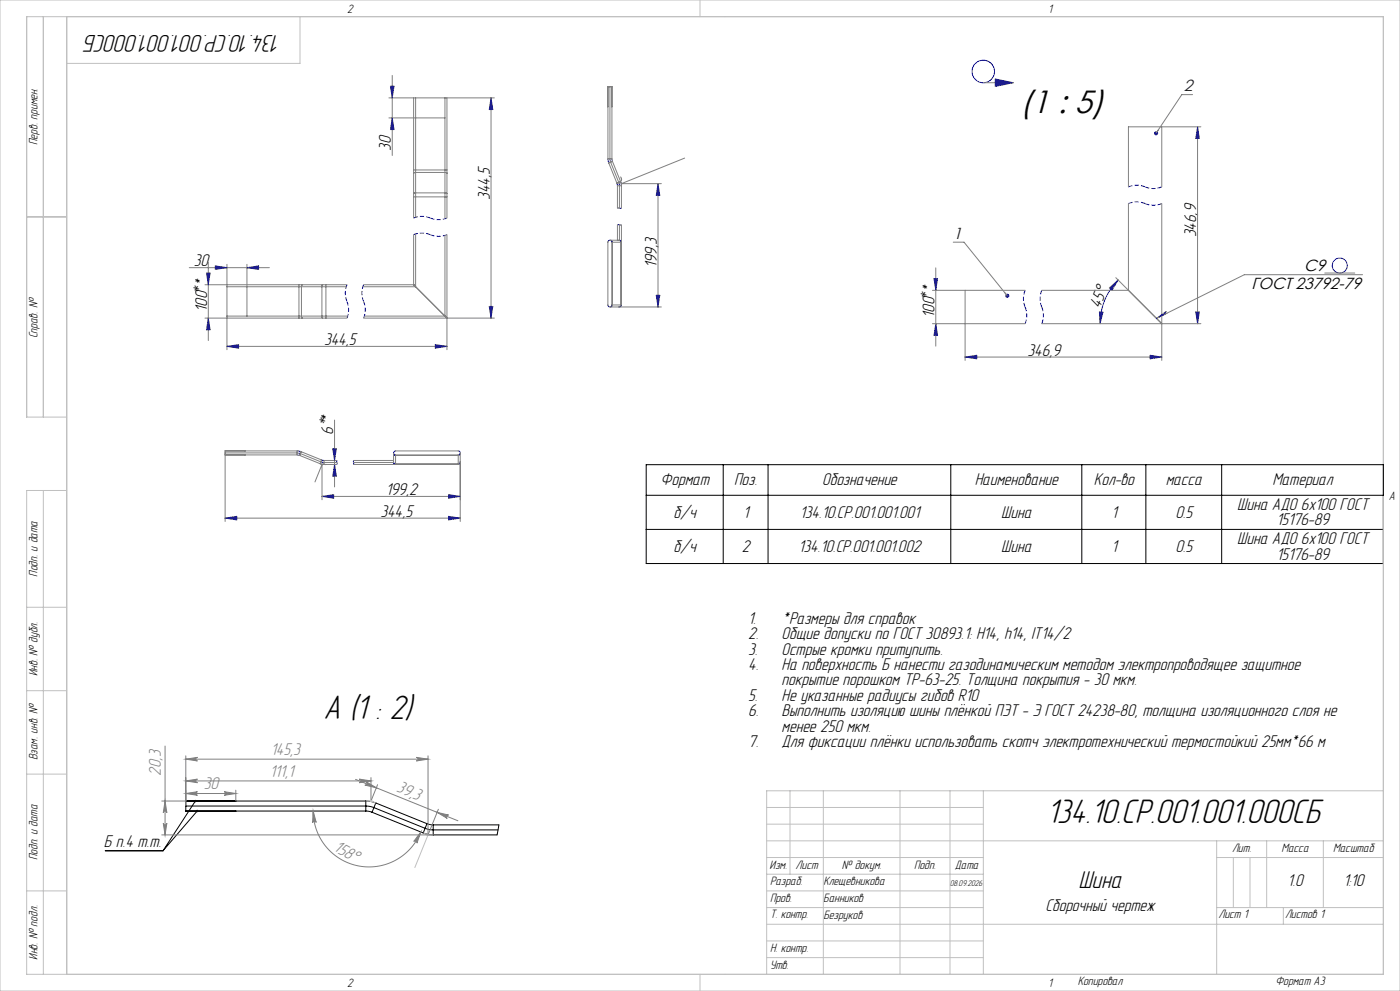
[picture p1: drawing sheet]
<svg xmlns="http://www.w3.org/2000/svg" width="420mm" height="297mm" viewBox="0 0 420 297" stroke-linecap="round" stroke-linejoin="round" font-family="sans-serif">
<g fill="none" stroke="#000" stroke-width=".3">
<path d="M193.9 139.3h221.1v29.6h-221.1zM217 139.3v29.6M230.4 139.3v29.6M285.2 139.3v29.6M324.5 139.3v29.6M343.8 139.3v29.6M366.5 139.3v29.6M193.9 158.7h221.1M193.9 148.4h221.1M31.6 255h17.3M55.7 240.1v1.5M55.7 241.6v1.5"/>
<path d="M55.7 240.1h54M55.7 241.6h54M55.7 243.1h54M55.7 240.1h.1M55.7 243.1h.1M58.6 240.1l-9.7 14.9M59.2 243.1l-10.3 11.9M70.7 240.1h.1M70.7 243.1h.1M109.7 240.1l3 .5M109.7 241.6l2.5 .4M109.7 240.1v1.5"/>
<path d="M109.7 243.1l1.9 .3M109.7 241.6v1.5M111.6 243.4l15.4 6.2M112.2 242l-.6 1.4M112.2 242l15.3 6.2M112.7 240.6l-.5 1.4M112.7 240.6l15.4 6.3M127 249.6l3 .6M127.5 248.2l-.5 1.4M127.5 248.2l2.5 .5M128.1 246.9l-.6 1.3M128.1 246.9l1.9 .3"/>
<path d="M130 247.2h19.7l-.6 3h-19.1M130 247.2v1.5M130 248.7v1.5M130 248.7h19.4"/>
</g>
<g fill="none" stroke="#808080" stroke-width=".3">
<path d="M116.7 29.3h31.6M117.1 25.8h1.1l-.5 3.5zM117.7 35.3l.5 3.5h-1.1zM117.7 22.6v24M124.1 29.3v36M124.7 29.3v35.8M133.5 35.3h-16.8M133.5 29.3v36.3M134.1 29.3v36M147.3 29.3l.5 3.5h-1zM147.3 29.3v66M182.4 26h1.2v21.6h-1.2z"/>
<path d="M182.4 32h.1M183 26v21.6M183.6 32h.1M295 24.8h9M298.6 23.7l5.4 1.1-5.4 1.1zM348.5 38v18M357.8 28.4h-3.3l-7.7 11.5M359.3 38l.5 3.5h-1.1zM359.3 38v59M360.3 38h-21.8v18M124.1 59h10M124.1 50.9h10"/>
<path d="M124.1 58h.1M124.1 57.9l9.4-.1 .6 .2M124.1 57.9v.1M134.1 51.9h.1M134.1 51.9l-.6-.2h-8.8l-.6 .2M182.8 48.7l-.2 .1 2.5 6.1M183.2 48.6l2.4 6.1M183.2 48.6l-.5 .2M183.7 48.4l-.5 .2M183.7 48.3l2.8 6.9M183.7 48.3v.1M185.2 54.8l-.1 .1"/>
<path d="M185.8 55.7v6.7M186.2 54.5l-1.1 .4M186.2 54.5h.1M186.2 53l.3 .8M186.4 53.4v.8M186.4 54.8v7.6M186.4 55.7h-1.2v6.7M197.4 55l.5 3.5h-1zM197.4 55v37M205.4 47.4l-19 7.6h12M62.5 78.6v23.5M64.6 79.7l3.5 .5-3.5 .6z"/>
<path d="M68.1 79.2v25.6M74.1 79.2v15.5M124.1 70.3v15M124.7 70.1v15.8M133.5 70.6v24.1h-24.2M134.1 70.3v34.5M182.4 72.6h.1M182.4 72.6v18.8M183.7 72.6v18.8M185.2 67.4v4.6M185.8 67.4v4.6h-2.8M186.2 72.6v18.8"/>
<path d="M186.4 67.4v24h-2.8v-18.8h2.8M286 72.6h3.2l13 16.1M338.5 61v26h-26M348.5 61v47M56.8 80.2h24M61.5 85.3h42.6M62 81.8h1l-.5 3.5zM62.5 95.3l.5 3.5h-1zM68.1 85.9h35.8M68.1 94.7h36.2M74.1 80.2l3.5-.5v1.1zM89.7 85.3v10"/>
<path d="M90.6 85.4v9.9M90.6 95.3h.1M90.6 85.3v.1M90.7 85.3h-.1M96.7 85.4v9.9M96.7 95.3h.1M96.8 85.3l-.1 .1M96.8 95.3h.1M96.8 85.3h.1M97.8 85.3v10M104.1 95.3h-42.6M108.9 85.9h15.8"/>
<path d="M109.1 95.3h39.2M109.1 85.3h15M124.1 85.3l.6 .6M124.7 85.9l9.4 9.4M134 95.3h.1M134.1 95.3h.1M146.8 91.8h1l-.5 3.5zM182.4 91.4h.1M196.9 88.5h1l-.5 3.5zM198.4 92h-15.4M279.7 87h27.8M279.7 97h27.8"/>
<path d="M280.2 83.5h1.1l-.6 3.5zM280.7 97l.6 3.5h-1.1zM280.7 80.3v23.4M289.5 87v21M329.8 93.5l1.1 .1-.9 3.4zM332.8 86.3l2.6-2.4-1.8 3.1zM334.7 83.2l13.8 13.8M349.3 94.3l.5-1-2.9 2.1M350.1 93.9l-3.2 1.5M358.7 93.5h1.1l-.5 3.5zM360.3 97h-47.8M397.4 81.8h9"/>
<path d="M408.8 82.3h-35.5l-26.4 13.1M68.1 103.8l3.5-.5v1zM68.1 103.8h66M130.6 103.3l3.5 .5-3.5 .5zM289.5 107l3.5-.5v1zM289.5 107h59M345 106.5l3.5 .5-3.5 .5zM67.5 136.3h21.6v-1.2h-21.6v21.2M67.5 135.7h21.6M73.5 135.1h.1M73.5 136.3h.1M89.9 136.4l6.9 2.9"/>
<path d="M89.9 136.4h.1M90.1 135.9l6.2 2.5M90.3 135.5v-.1l6.2 2.5-.1 .1M90.3 135.4l-.4 1M96 139h.1M96 138.9v.1M96.1 138.9h-.1M96.3 138.4l-.2 .5M96.5 137.9l-.2 .5M96.8 139l.8 .3M97.2 138.6h3.9M99.8 134.5h1.1l-.5 3.5z"/>
<path d="M100.4 139.2l.5 3.5h-1.1zM100.4 125.9v20M101.1 139.2h-4.7M101.1 138h-3.9v1.2M106.1 139.2h31.4v-2.9l-18.8 .1v2.8M106.1 138h12M118.1 135.7v2.9h-12M118.7 135.1h18.8M118.7 135.1h.1M118.7 136.5h18.8M118.7 139h18.8M137.5 135.1h.1"/>
<path d="M138.1 135.7v20.6M67.5 155.3l3.5-.6v1.1zM67.5 155.3h70.6M94.5 144.4l2.1-5.2v10.6M96.6 148.8l3.5-.6v1.1zM96.6 148.8h41.5M134.6 148.2l3.5 .6-3.5 .5zM134.6 154.7l3.5 .6-3.5 .5zM49.5 223.6v26.6M55.7 234l3.5-.5a.54 .54 0 0 0-.5 .5 .54 .54 0 0 0 .5 .6zM55.7 227.5l3.5-.5a.54 .54 0 0 0-.5 .5 .54 .54 0 0 0 .5 .6zM55.7 237.8h15"/>
<path d="M55.7 226.5v15.1M55.7 234h55.6M55.7 227.5h72.7M55.7 237.8l3.5-.5a.54 .54 0 0 0-.5 .5 .54 .54 0 0 0 .5 .6zM67.2 237.3l3.5 .5-3.5 .6a.54 .54 0 0 0 .6-.6 .54 .54 0 0 0-.6-.5zM70.7 236.8v3.2M106.7 233.6l30.7 12.4M107.8 233.5l3.5 .5-3.5 .6a.54 .54 0 0 0 .5-.6 .54 .54 0 0 0-.5-.5zM109.9 234.3l3 1.8-3.4-.8a.54 .54 0 0 0 .6-.3 .54 .54 0 0 0-.2-.7zM111.3 233v7.1l2-4.9M124.9 227l3.5 .5-3.5 .6a.54 .54 0 0 0 .5-.6 .54 .54 0 0 0-.5-.5zM128.4 226.5v23.7l3.1-7.7"/>
<path d="M48.5 250.2h81.5M48.5 240.1h7.2M49 246.7a.54 .54 0 0 0 .5 .5 .54 .54 0 0 0 .6-.5l-.6 3.5zM49.5 240.1l.6 3.5a.54 .54 0 0 0-.6-.5 .54 .54 0 0 0-.5 .5zM94 243.1l.9 3.4a.54 .54 0 0 0-.6-.5 .54 .54 0 0 0-.5 .6zM94 243.1a16.8 16.8 0 0 0 13.5 16.4 16.8 16.8 0 0 0 18.7-10.2M126.2 249.3l-1.1 3.4a.54 .54 0 0 0-.3-.7 .54 .54 0 0 0-.7 .2zM131.1 243.5l3.5 .8a.54 .54 0 0 0-.7 .3 .54 .54 0 0 0 .3 .7z"/>
</g>
<g fill="none" stroke="#00f" stroke-width=".3">
<path d="M117.5 25.8l-.3 .3M117.7 29.2h.1M117.7 35.5h-.1M117.8 35.9l-.2 .2M117.8 28.7l-.2 .1M117.8 36.3l-.3 .3M117.9 28.1l-.4 .4M117.9 36.6l-.5 .5M117.9 25.8l-.7 .7M117.9 37l-.6 .7M117.9 27.6l-.4 .5M118 37.4l-.8 .8"/>
<path d="M118 27.1l-.6 .6M118.1 37.8l-.9 .9M118.1 26.5l-.7 .8M118.1 38.2l-.6 .6M118.2 38.6l-.3 .2M118.2 26l-.9 .9M147.4 29.6l-.2 .1M147.4 30l-.2 .3M147.5 30.4l-.4 .4M147.5 30.8l-.5 .5M147.6 31.2l-.7 .6M147.7 31.6l-.9 .8"/>
<path d="M147.7 32l-.9 .8M147.8 32.3l-.5 .5M147.8 32.7l-.1 .1M298.8 23.7l-.2 .2M299.2 23.8l-.6 .6M299.5 23.9l-.9 .9M299.9 23.9l-1.3 1.4M300.3 24l-1.7 1.7M300.6 24.1l-1.7 1.8M301 24.2l-1.5 1.5M301.4 24.3l-1.4 1.3M301.8 24.3l-1.2 1.2"/>
<path d="M302.1 24.4l-.9 1M302.5 24.5l-.8 .8M302.9 24.6l-.6 .5M303.2 24.6l-.3 .4M303.6 24.7l-.2 .2M359.3 38.2l-.1 .1M359.4 38.6l-.3 .2M359.4 39l-.3 .3M359.5 39.4l-.5 .5M359.5 39.7l-.6 .7M182.4 47.6l.2 1.2M183 47.6l.2 1"/>
<path d="M183.6 47.6l.1 .7M185.1 54.9l.1 .8M185.6 54.7l.2 1M186.2 54.5l.2 1.2M197.5 55.4l-.2 .1M197.5 55.7l-.2 .3M197.6 56.1l-.4 .4M197.6 56.5l-.5 .6M197.7 56.9l-.7 .7M197.8 57.3l-.9 .8M197.8 57.7l-.8 .8M197.9 58.1l-.5 .4"/>
<path d="M197.9 58.5h.1M359.6 40.1l-.8 .8M359.7 40.5l-1 .9M359.7 40.9l-.6 .6M359.8 41.3l-.2 .2M64.9 79.7l-.3 .4M65.3 79.8l-.7 .7M65.7 79.9l-.9 .8M66.1 79.9l-.8 .7M66.5 80l-.6 .6M75.9 79.9l-.5 .5M76.5 79.9l-.7 .6"/>
<path d="M77 79.8l-.8 .7M77.5 79.7l-.9 .9M182.4 72.6a.6 .6 0 0 1 .6-.6 .6 .6 0 0 1 .6 .6M183.2 72l.4 .2 .1 .4M185.6 72l.4 .2 .2 .4M185.8 72l.5 .2 .1 .4M62.4 81.8l-.4 .4M62.5 85.3h.1M62.5 95.6l-.1 .1M62.6 84.8l-.2 .1M62.6 96l-.2 .2M62.6 96.4l-.3 .3"/>
<path d="M62.7 84.2l-.3 .3M62.7 96.7l-.5 .6M62.7 83.7l-.4 .4M62.8 97.1l-.7 .7M62.8 81.8l-.7 .8M62.8 83.2l-.6 .5M62.8 97.5l-.8 .8M62.9 97.9l-.9 .9M62.9 82.6l-.7 .8M62.9 98.3l-.5 .5M63 82.1l-.9 .9M63 98.7l-.1 .1"/>
<path d="M66.9 80l-.5 .5M67.2 80.1l-.3 .3M67.6 80.2l-.1 .1M68 80.2h.1M74.3 80.2h.1M74.9 80.1l-.2 .2M75.4 80l-.4 .4M77.6 80.1l-.6 .6M77.6 80.5l-.2 .2M147.1 91.8l-.3 .3M147.3 95.2h.1M147.4 94.7l-.2 .1"/>
<path d="M147.5 94.1l-.3 .4M147.5 91.8l-.6 .7M147.6 93.6l-.5 .5M147.7 93.1l-.6 .6M147.7 92.5l-.7 .8M147.8 92l-.9 .9M182.4 91.4a.6 .6 0 0 0 .6 .6 .6 .6 0 0 0 .6-.6M183.7 91.4l-.1 .4-.4 .2M186.2 91.4l-.2 .4-.4 .2M186.4 91.4l-.1 .4-.5 .2M197.1 88.5l-.2 .2M197.4 91.7v.1"/>
<path d="M197.5 91.2l-.2 .2M197.5 88.5l-.5 .6M197.6 90.7l-.3 .3M197.7 90.1l-.5 .5M197.8 89.6l-.7 .6M197.9 89.1l-.8 .8M197.9 88.5l-.9 1M280.3 83.5l-.1 .1M280.8 83.5l-.5 .5M280.8 97.4l-.1 .1M280.8 86.6l-.1 .1M280.9 97.8l-.3 .3"/>
<path d="M280.9 86.1l-.3 .2M280.9 98.2l-.4 .4M281 85.5l-.4 .4M281 98.6l-.6 .5M281 98.9l-.7 .7M281 85l-.5 .5M281.1 99.3l-.9 .9M281.1 84.5l-.7 .7M281.2 99.7l-.8 .8M281.2 83.5l-.9 .9M281.2 84l-.8 .8M330 93.5l-.2 .2"/>
<path d="M330.2 96.5l-.2 .2M330.3 95.9l-.3 .3M330.4 93.5l-.5 .6M330.5 95.3l-.5 .5M330.6 94.7l-.7 .7M330.8 94.1l-.9 .9M330.9 93.6l-1 .9M333.9 86.5l-.4 .4M334.6 85.3l-1.3 1.4M335.3 84.2l-2.3 2.3M335.4 83.9a18.5 18.5 0 0 0-5.4 13.1M347 95.4h.1"/>
<path d="M348.6 94.2l-.7 .8M349.7 93.6l-.9 .9M358.8 93.5h-.1M359.2 93.5l-.4 .4M359.3 96.5l-.1 .1M359.4 96l-.2 .3M359.5 95.5l-.4 .4M359.6 94.9l-.6 .6M359.7 93.5l-.8 .8M359.7 94.4l-.7 .7M359.8 93.9l-.9 .8M68.2 103.8h.1"/>
<path d="M68.8 103.7l-.2 .2M69.3 103.6l-.3 .3M69.8 103.5l-.4 .5M70.4 103.5l-.6 .6M70.9 103.4l-.8 .7M71.4 103.3l-.9 .9M71.6 103.6l-.7 .6M71.6 104l-.3 .3M130.7 103.3l-.1 .1M131.1 103.4l-.5 .5M131.5 103.4l-.9 .9M131.9 103.5l-.8 .8"/>
<path d="M132.3 103.5l-.7 .7M132.6 103.6l-.5 .5M133 103.6l-.3 .4M133.4 103.7l-.2 .2M133.8 103.8l-.1 .1M281.2 100.1l-.4 .4M281.3 100.5h.1M289.6 107h.1M290.1 106.9l-.1 .2M290.6 106.8l-.2 .3M291.2 106.8l-.5 .4M291.7 106.7l-.6 .6"/>
<path d="M292.2 106.6l-.7 .7M292.8 106.5l-.9 .9M293 106.7l-.7 .7M293 107.2l-.3 .3M345.3 106.5l-.3 .3M345.7 106.6l-.7 .6M346.1 106.6l-.9 .9M346.5 106.7l-.8 .7M346.9 106.8l-.6 .6M347.3 106.8l-.5 .5M347.6 106.9l-.3 .3M348 106.9l-.2 .2"/>
<path d="M348.4 107h.1M89.1 135.1l1.2 .3M89.1 135.7l1 .2M89.1 136.3l.8 .2M96 139l1.2 .2M96.3 138.4l.9 .2M96.5 137.9l.7 .1M100.1 134.5l-.2 .2M100.4 137.8h-.1M100.4 139.6l-.1 .1M100.5 137.3l-.2 .2M100.5 140l-.3 .2"/>
<path d="M100.5 134.5l-.6 .6M100.6 136.7l-.4 .4M100.6 136.2l-.4 .5M100.7 135.7l-.6 .6M100.8 135.1l-.8 .8M100.9 134.6l-.9 .9M118.1 135.9l.2 .4 .4 .2M118.1 138.4l.2 .4 .4 .2M118.1 138.6l.1 .4 .5 .2M118.7 135.1a.6 .6 0 0 0-.6 .6 .6 .6 0 0 0 .6 .6M137.5 135.1a.6 .6 0 0 1 .6 .6 .6 .6 0 0 1-.6 .6M138.1 135.9l-.2 .4-.4 .2"/>
<path d="M138.1 138.4l-.2 .4-.4 .2M138.1 138.6l-.2 .4-.4 .2M67.7 155.3h-.1M68.2 155.2l-.2 .2M68.7 155.1l-.3 .3M69.2 155l-.4 .5M69.8 154.9l-.6 .6M70.3 154.9l-.7 .7M70.8 154.8l-.8 .9M71 155l-.7 .7M71 155.5l-.3 .3M97.1 148.7l-.1 .1"/>
<path d="M97.7 148.6l-.3 .3M98.2 148.5l-.4 .5M98.7 148.5l-.5 .5M99.2 148.4l-.7 .7M99.8 148.3l-.9 .8M100.1 148.4l-.8 .8M100.1 148.9l-.4 .4M100.1 149.3h.1M100.5 140.3l-.4 .5M100.6 140.7l-.6 .6M100.7 141.1l-.7 .7M100.7 141.5l-.8 .8"/>
<path d="M100.8 141.9l-.8 .8M100.8 142.3l-.4 .4M100.9 142.7h.1M134.6 154.8h.1M134.8 148.3l-.2 .2M135 154.8l-.4 .5M135.2 148.3l-.6 .7M135.4 154.9l-.8 .8M135.6 148.4l-.9 .9M135.8 154.9l-.8 .9M136 148.5l-.8 .7M136.2 155l-.7 .7"/>
<path d="M136.4 148.5l-.6 .6M136.6 155.1l-.6 .5M136.8 148.6l-.5 .5M137 155.1l-.4 .4M137.1 148.6l-.3 .4M137.3 155.2l-.2 .2M137.5 148.7l-.2 .2M137.7 155.2l-.1 .2M137.9 148.8h.1"/>
<circle cx="295" cy="21.4" r="3.4"/>
<circle cx="401.9" cy="79.6" r="2.25"/>
</g>
<g fill="none" stroke="#00f" stroke-width=".3" stroke-dasharray="1.3 .6" stroke-linecap="butt">
<path d="M343.5 56l2.5 .5 2.5-.5M343.5 56l-2.5-.5-2.5 .5M129.1 70.3l2.5 .5 2.5-.5M129.1 70.3l-2.5-.5-2.5 .5M129.1 65.3l2.5 .5 2.5-.5M129.1 65.3l-2.5-.5-2.5 .5M185.8 67.4h.6M185.8 67.4h-.6M185.8 62.4h.6M185.8 62.4h-.6M343.5 61l2.5 .5 2.5-.5M343.5 61l-2.5-.5-2.5 .5"/>
<path d="M104.1 85.3l-.5 2.5 .5 2.5M104.1 95.3l.5-2.5-.5-2.5M109.1 85.3l-.5 2.5 .5 2.5M109.1 95.3l.5-2.5-.5-2.5M307.5 87l-.5 2.5 .5 2.5M307.5 97l.5-2.5-.5-2.5M312.5 87l-.5 2.5 .5 2.5M312.5 97l.5-2.5-.5-2.5M101.1 138v.6M101.1 139.2v-.6M106.1 138v.6M106.1 139.2v-.6"/>
</g>
<g fill="none" stroke="#00f" stroke-width=".7" stroke-linecap="butt">
<circle cx="346.8" cy="39.9" r=".27"/>
<circle cx="302.2" cy="88.7" r=".27"/>
</g>
<g fill="none" stroke="#c0c0c0" stroke-width=".3">
<path d="M0 0h420v297h-420zM13 5v120M20 5v287M90 5v14h-70M210 0v5M217.5 5h.1M8 65h12M20 125h-12v-120h407v287h-407v-145h12M13 147v145M20 148.5h.1M415 148.5h.1M8 182h12"/>
<path d="M8 207h12M8 232h12M110.8 239.9l1.9 .7M237 237v25M247 237v55M270 237v55M285 237v55M295 237v55M415 237h-185v55M109.7 240.1h2.1M111.3 240.1h.1M127 249.6l1.9 .8"/>
<path d="M127.9 250.2h2.1M128.4 250.2l-3.9 9.8M230 257h65M230 242h65M230 247h65M230 252h185M365 252v40M365 257h50M370 257v15M375 257v15M380 252v20M397 252v20"/>
<path d="M8 267h12M230 262h65M230 267h65M230 272h65M230 277h185M365 272h50M385 272v5M210 292v5M217.5 292h.1M230 282h65M230 287h65"/>
</g>
<path d="M-.1 241.4v.7zM-.1 281.6v.7zM58.9 242.8a.36 .36 0 0 0 0 .5 .36 .36 0 0 0 .5 0 .36 .36 0 0 0 0-.5l-.2 .3 .2-.3zM58.3 239.9a.36 .36 0 0 0 .1 .5 .36 .36 0 0 0 .5-.1 .36 .36 0 0 0-.1-.5l-.2 .3 .2-.3z" fill="#000"/>
<g fill="#808080">
<path d="M131.1 243.5l3.5 .8a.54 .54 0 0 0-.7 .3 .54 .54 0 0 0 .3 .7zM109.9 234.3l3 1.8-3.4-.8a.54 .54 0 0 0 .6-.3 .54 .54 0 0 0-.2-.7z"/>
<path d="M107.8 233.5l3.5 .5-3.5 .6a.54 .54 0 0 0 .5-.6 .54 .54 0 0 0-.5-.5zM55.7 234l3.5-.5a.54 .54 0 0 0-.5 .5 .54 .54 0 0 0 .5 .6zM124.9 227l3.5 .5-3.5 .6a.54 .54 0 0 0 .5-.6 .54 .54 0 0 0-.5-.5zM55.7 227.5l3.5-.5a.54 .54 0 0 0-.5 .5 .54 .54 0 0 0 .5 .6z"/>
<path d="M67.2 237.3l3.5 .5-3.5 .6a.54 .54 0 0 0 .6-.6 .54 .54 0 0 0-.6-.5zM55.7 237.8l3.5-.5a.54 .54 0 0 0-.5 .5 .54 .54 0 0 0 .5 .6z"/>
<path d="M49 246.7a.54 .54 0 0 0 .5 .5 .54 .54 0 0 0 .6-.5l-.6 3.5zM49.5 240.1l.6 3.5a.54 .54 0 0 0-.6-.5 .54 .54 0 0 0-.5 .5z"/>
<path d="M94 243.1l.9 3.4a.54 .54 0 0 0-.6-.5 .54 .54 0 0 0-.5 .6zM126.2 249.3l-1.1 3.4a.54 .54 0 0 0-.3-.7 .54 .54 0 0 0-.7 .2z"/>
</g>
<g font-size="10.5">
<text x="97" y="215.5">A (1 : 2)</text>
<text x="314" y="246.6">134.10.CP.001.001.000СБ</text>
</g>
<text font-size="9.7" x="306.1" y="34">(1 : 5)</text>
<g font-size="7.5">
<text x="84.3" y="10.5" transform="rotate(-180 84.3 10.5)">134.10.CP.001.001.000СБ</text>
<text x="323.6" y="266">Шина</text>
</g>
<g font-size="5.3">
<text x="117.3" y="45.2" transform="rotate(-90 117.3 45.2)">30</text>
<text x="146.9" y="59.9" transform="rotate(-90 146.9 59.9)">344,5</text>
<text x="358.9" y="71.1" transform="rotate(-90 358.9 71.1)">346,9</text>
<text x="58.2" y="79.8">30</text>
<text x="197" y="80.4" transform="rotate(-90 197 80.4)">199,3</text>
<text x="62.1" y="93.4" transform="rotate(-90 62.1 93.4)">100 *</text>
<text x="280.3" y="95.2" transform="rotate(-90 280.3 95.2)">100 *</text>
<text x="330" y="92.5" transform="rotate(-70 330 92.5)">45°</text>
<text x="97.2" y="103.4">344,5</text>
<text x="308.3" y="106.6">346,9</text>
<text x="100" y="130.4" transform="rotate(-90 100 130.4)">6 *</text>
<text x="115.8" y="148.4">199,2</text>
<text x="198.2" y="145.4">Формат</text>
<text x="220.2" y="145.4">Поз.</text>
<text x="246.7" y="145.4">Обозначение</text>
<text x="292.4" y="145.4">Наименование</text>
<text x="328.2" y="145.4">Кол-во</text>
<text x="349.7" y="145.4">масса</text>
<text x="381.8" y="145.4">Материал</text>
<text x="114.1" y="154.9">344,5</text>
<text x="202.1" y="155.1">б/ч</text>
<text x="223" y="155.1">1</text>
<text x="240" y="155.1">134.10.CP.001.001.001</text>
<text x="300.4" y="155.1">Шина</text>
<text x="333.4" y="155.1">1</text>
<text x="352.6" y="155.1">0.5</text>
<text x="371.2" y="152.8">Шина АДО 6х100 ГОСТ</text>
<text x="382.9" y="157.5">15176-89</text>
<text x="202.1" y="165.4">б/ч</text>
<text x="222.6" y="165.4">2</text>
<text x="239.6" y="165.4">134.10.CP.001.001.002</text>
<text x="300.4" y="165.4">Шина</text>
<text x="333.4" y="165.4">1</text>
<text x="352.6" y="165.4">0.5</text>
<text x="371.2" y="163.1">Шина АДО 6х100 ГОСТ</text>
<text x="382.9" y="167.7">15176-89</text>
<text x="224.5" y="186.9">1.</text>
<text x="224.5" y="191.5">2.</text>
<text x="234.5" y="186.9">*Размеры для справок</text>
<text x="234.5" y="191.5">Общие допуски по ГОСТ 30893.1: H14, h14, IT14/2</text>
<text x="224.5" y="196.2">3.</text>
<text x="234.5" y="196.2">Острые кромки притупить.</text>
<text x="224.5" y="200.8">4.</text>
<text x="234.5" y="200.8">На поверхность Б нанести газодинамическим методом электропроводящее защитное</text>
<text x="234.5" y="205.4">покрытие порошком ТР-63-25. Толщина покрытия - 30 мкм.</text>
<text x="224.5" y="210">5.</text>
<text x="224.5" y="214.6">6.</text>
<text x="234.5" y="210">Не указанные радиусы гибов R10</text>
<text x="234.5" y="214.6">Выполнить изоляцию шины плёнкой ПЭТ - Э ГОСТ 24238-80, толщина изоляционного слоя не</text>
<text x="234.5" y="219.2">менее 250 мкм.</text>
<text x="224.5" y="223.8">7.</text>
<text x="234.5" y="223.8">Для фиксации плёнки использовать скотч электротехнический термостойкий 25мм*66 м</text>
<text x="31.1" y="253.7">Б п.4 т.т.</text>
<text x="386.2" y="265.6">1.0</text>
<text x="403" y="265.6">1:10</text>
<text x="313.6" y="272.9">Сборочный чертеж</text>
</g>
<g font-size="5.3" fill="#808080">
<text x="81.3" y="226.3">145,3</text>
<text x="48.3" y="232.5" transform="rotate(-90 48.3 232.5)">20,3</text>
<text x="81" y="232.8">111,1</text>
<text x="61.2" y="236.6">30</text>
<text x="118.7" y="237.1" transform="rotate(22 118.7 237.1)">39,3</text>
<text x="99.8" y="254.8" transform="rotate(29 99.8 254.8)">158°</text>
</g>
<g font-size="4.8" fill="#191924">
<text x="355.2" y="27.4">2</text>
<text x="286" y="71.6">1</text>
</g>
<g font-size="4.8">
<text x="391.2" y="81.3">С9</text>
<text x="61.5" y="88.2" transform="rotate(-90 61.5 88.2)">*</text>
<text x="279.7" y="89.9" transform="rotate(-90 279.7 89.9)">*</text>
<text x="375.4" y="86.7">ГОСТ 23792-79</text>
<text x="99.4" y="127.8" transform="rotate(-90 99.4 127.8)">*</text>
</g>
<g font-size="3.8" fill="#010000">
<text x="104.2" y="3.8">2</text>
<text x="314.5" y="3.8">1</text>
<text x="416.6" y="149.8">A</text>
<text x="104.2" y="295.8">2</text>
<text x="314.5" y="295.8">1</text>
</g>
<g font-size="3.8">
<text x="11.3" y="43.5" transform="rotate(-90 11.3 43.5)">Перв. примен.</text>
<text x="11.3" y="101.4" transform="rotate(-90 11.3 101.4)">Справ. №</text>
<text x="11.3" y="172.8" transform="rotate(-90 11.3 172.8)">Подп. и дата</text>
<text x="11.3" y="202.7" transform="rotate(-90 11.3 202.7)">Инв. № дубл.</text>
<text x="11.3" y="227.8" transform="rotate(-90 11.3 227.8)">Взам. инв. №</text>
<text x="11.3" y="257.8" transform="rotate(-90 11.3 257.8)">Подп. и дата</text>
<text x="369.6" y="255.3">Лит.</text>
<text x="384.4" y="255.3">Масса</text>
<text x="399.9" y="255.3">Масштаб</text>
<text x="230.9" y="260.3">Изм.</text>
<text x="238.7" y="260.3">Лист</text>
<text x="252.6" y="260.3">№ докум.</text>
<text x="274.2" y="260.3">Подп.</text>
<text x="286.5" y="260.3">Дата</text>
<text x="231" y="265.3">Разраб.</text>
<text x="247" y="265.4">Клещевникова</text>
<text x="231" y="275.3">Т. контр.</text>
<text x="231" y="270.3">Пров.</text>
<text x="247" y="270.4">Банников</text>
<text x="247" y="275.4">Безруков</text>
<text x="365.5" y="275.3">Лист 1</text>
<text x="385.5" y="275.3">Листов 1</text>
<text x="11.3" y="287.6" transform="rotate(-90 11.3 287.6)">Инв. № подл.</text>
<text x="231" y="285.3">Н. контр.</text>
<text x="231" y="290.3">Утв.</text>
<text x="323.3" y="295.3">Копировал</text>
<text x="382.7" y="295.3">Формат А3</text>
</g>
<text font-size="2.6" x="285" y="265.5">08.09.2026</text>
</svg>
